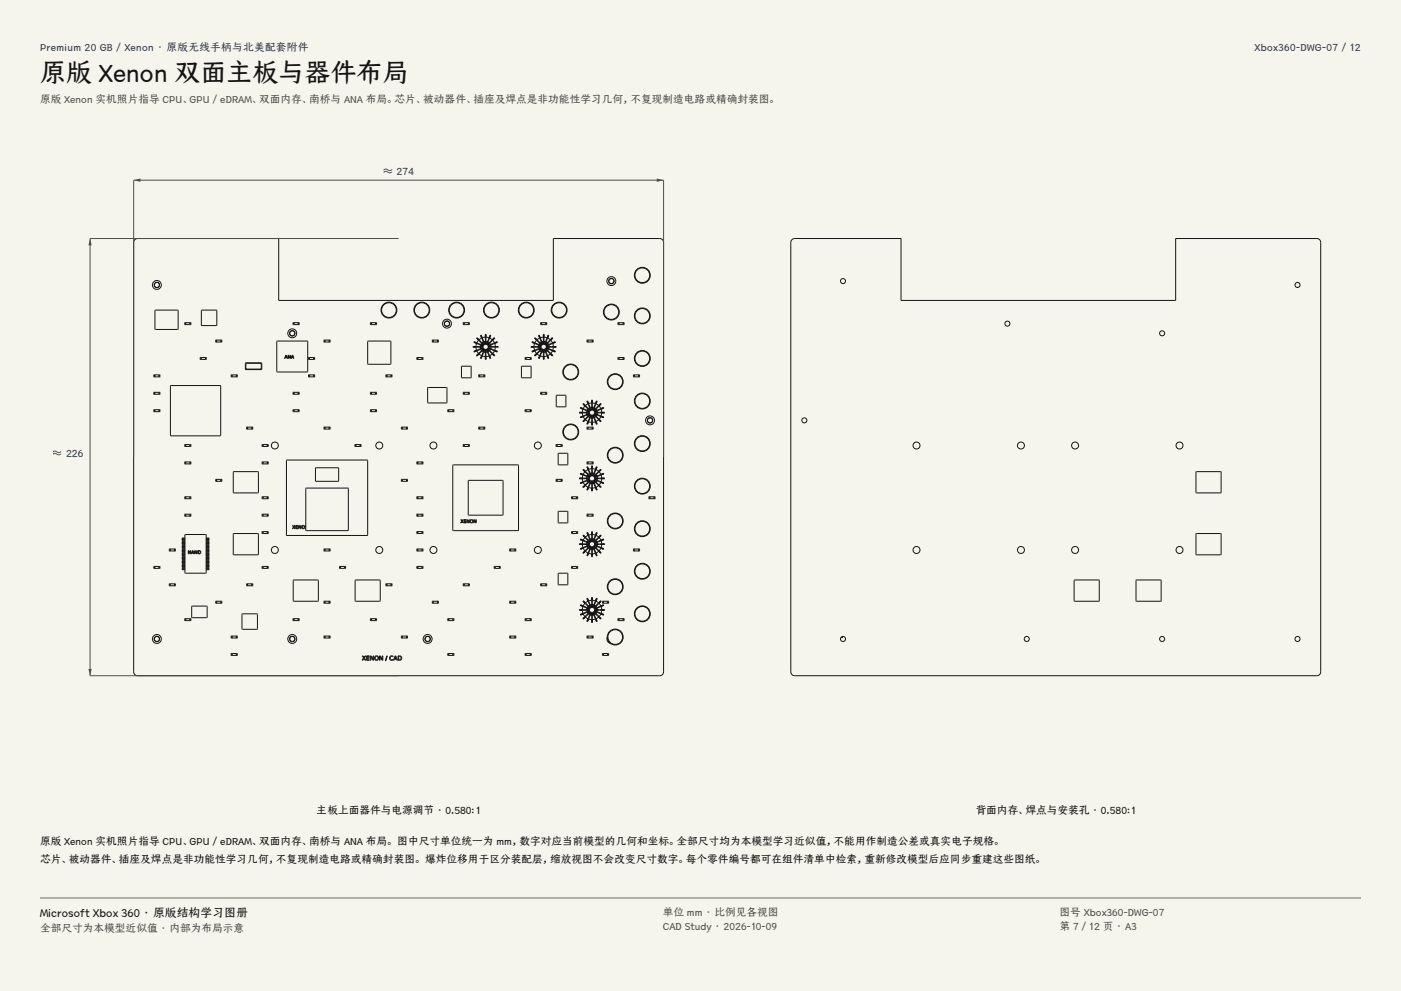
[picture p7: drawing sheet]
<svg xmlns="http://www.w3.org/2000/svg" width="420mm" height="297mm" viewBox="0 0 420 297" stroke-linecap="round" stroke-linejoin="round" font-family="sans-serif">
<g fill="#f5f4ed">
<path d="M0 0h420v297h-420z"/>
<path d="M12 12h396v275h-396z"/>
</g>
<g fill="none" stroke="#141413" stroke-width=".3">
<path d="M40.3 72l.9-.5h42.4v18.5h82.3v-18.5h31.9l.7 .2 .4 .9v128.8l-.2 .6-.9 .5h-156.6l-.7-.2-.4-.9v-128.8zM46.5 93h6.9v5.7h-6.9zM55.4 97.3h.1M55.4 97.3v-.6h.2v.6M55.4 97.3h.2M55.6 97.3h.1M56.9 96.8h-1.2v.5l1.2-.1M57 97.3h.1M57 96.7h.2v.6h-.2M57 96.7v.6M60.4 93h4.5v4.5h-4.5zM87.9 96.7h.2v.6h-.2z"/>
<path d="M88.1 97.2h1.3M88.1 96.8h1.3M89.4 96.7h.3v.6h-.3zM111 97.3h.1M111.1 97.3h.2M111.3 96.7h-.2l-.1 .6M111.3 97.3h.1M111.3 96.7v.6M111.3 96.8h1.3l-.1 .5-1.2-.1M112.6 97.3h.1M112.6 97.3v-.6h.3v.6M112.6 97.3h.3"/>
<path d="M112.9 97.3h.1M138.9 97.3h.1M138.9 97.3v-.6h.2v.6M138.9 97.3h.2M139.1 97.3h.1M140.4 96.8h-1.2v.5l1.2-.1M140.5 97.3h.1M140.5 96.7h.2v.6M140.5 96.7v.6M140.5 97.3h.2M140.7 97.3h.1M162.1 96.7h.2v.6h-.2z"/>
<path d="M162.3 97.2h1.3M162.3 96.8h1.3M163.6 96.7v.6h.3M163.6 96.7h.3v.6M163.9 97.3h.1M185.3 97.3h.1M185.3 97.3v-.6h.2v.6M185.3 97.3h.2M185.5 97.3h.1M186.8 96.8h-1.3l.1 .5 1.2-.1M186.8 97.3h.1M186.8 96.7h.3v.6"/>
<path d="M186.8 96.7v.6M186.9 97.3h.2M187.1 97.3h.1M46.1 117.6h.3l-.1 .6-.2-.1zM46.1 112.4h.3l-.1 .6-.2-.1zM46.4 118.1h1.3M46.4 117.6h1.3M46.4 112.9h1.3M46.4 112.4h1.3M47.7 117.6h.2v.6l-.2-.1zM47.7 112.4h.2v.6l-.2-.1zM51.1 115.6h15v15h-15z"/>
<path d="M60 107.7h.1M60 107.7l.1-.6 .2 .1v.5M60.1 107.7h.2M60.3 107.7h.1M60.3 107.2v.5M60.4 107.1l-.1 .1M60.4 107.1l1.2 .1M61.6 107.7h-1.2M61.6 107.7h.1M61.6 107.2l.3-.1v.6M61.6 107.2v.5M61.6 107.7h.2"/>
<path d="M61.9 107.7h-.1M64.7 101.9v.6h.2v-.6M64.7 101.9h.1M64.7 101.9h.2M64.9 101.9h.1M66.2 102h-1.3l.1 .5 1.2-.1M66.2 101.9v.6M66.3 101.9h-.1M66.3 101.9h.2M66.5 101.9h.1M66.5 101.9v.6h-.3M69.3 112.9v.1"/>
<path d="M69.3 112.4v.5M69.3 112.3v.1M69.3 113h.2M69.3 112.3h.2M69.5 112.3l.1 .1M69.6 112.9l-.1 .1M69.6 112.4v.5M69.6 112.4h1.3l-.1 .5h-1.2M70.9 112.9v.1M70.9 112.4v.5M70.9 112.3v.1M70.9 113h.2"/>
<path d="M70.9 112.3h.2M71.1 112.3v.1M71.1 112.9v.1M71.1 112.4v.5M73.6 108.8l4.7-.1 .2 .2v1.7l-.2 .2h-4.6l-.1-.2zM73.9 108.9h4.2l.2 .4v1.1l-.4 .2h-4l-.2-.4zM83 102.3h9.2v9.1h-9.2zM85.7 106.5l.5 .9-.2-.2h-.5l-.2 .2zM85.8 106.6l.1 .5h-.3zM86.3 106.5l.7 .8 .1-.8v.9l-.6-.8-.2 .8zM87.6 106.5l.5 .9-.2-.2h-.4l-.3 .2zM87.7 106.6l.2 .5h-.4z"/>
<path d="M87.9 117.6h.2v.6l-.2-.1zM88.1 118.1h1.3M88.1 117.6h1.3M89.4 117.6h.3v.6l-.3-.1zM92.5 112.9v.1M92.5 107.7h.1M92.5 112.4v.5M92.5 112.3v.1M92.5 112.3l.3 .1v.5l-.3 .1M92.8 107.2l-.3-.1v.6M92.8 107.7h-.3M92.8 107.2v.5"/>
<path d="M92.8 112.9h1.2M92.8 112.4h1.2M92.8 107.7h1.2M92.8 107.2h1.2M94.1 107.2h.2v.5h-.2M94.1 107.2v.5M94.1 112.4h.2v.6l-.2-.1zM97.1 101.9l.1 .6h.2v-.6M97.2 101.9h-.1M97.2 101.9h.2M97.4 101.9h.1M98.7 102h-1.3l.1 .5 1.2-.1"/>
<path d="M98.7 101.9v.6M98.7 101.9h.3v.6h-.3M98.7 101.9h.1M110.3 102.3h6.8v6.8h-6.8zM111 117.6l.1 .6 .2-.1M111.1 117.6h-.1M111.1 117.6h.2M111.3 117.6h.1M111.3 117.6v.5M111.3 117.6h1.3l-.1 .6-1.2-.1M112.6 117.6v.6l.3-.1v-.5M112.6 117.6h.1"/>
<path d="M112.6 117.6h.3M112.9 117.6h.1M115.7 112.9v.1M115.7 112.4v.5M115.7 112.3v.1M115.7 113h.2M115.7 112.3h.2M115.9 112.3v.1M115.9 112.9v.1M115.9 112.4v.5M116 112.4h1.2v.5h-1.2M117.3 112.9v.1"/>
<path d="M117.3 112.4v.5M117.3 112.3v.1M117.3 113h.2M117.3 112.3h.2M117.5 112.3v.1M117.5 112.9v.1M117.5 112.4v.5M125.2 107.2h-.2v.5h.2M125.2 107.2v.5M125.2 107.7h1.3M125.2 107.2h1.3M126.5 107.2h.3v.5h-.3"/>
<path d="M126.5 107.2v.5M128.2 116.2h5.7v4.5h-5.7zM129.6 101.9h.3l-.1 .6h-.2zM129.9 102.4h1.3M129.9 102h1.3M131.2 101.9h.2v.6h-.2zM138.4 109.8h2.8v3.4h-2.8zM138.9 117.6v.6l.2-.1v-.5M138.9 117.6h.1M138.9 117.6h.2M139.1 117.6h.1M140.4 117.6h-1.2v.6l1.2-.1"/>
<path d="M140.5 117.6v.5M140.5 117.6h.1M140.5 117.6h.2M140.7 117.6h.1M140.7 117.6v.6l-.2-.1M142.9 101.4l2 2-.5-.5-.3 .4 .7 .3M142.9 101.4l.6 .6-.6 .8-.7-.3 2.6 1.1M143 101.3l-.1 .1M143.5 112.9v.1M143.5 112.4v.5M143.5 112.3v.1M143.5 113h.2"/>
<path d="M143.5 112.3h.2M143.7 112.3l.1 .1M143.8 112.9l-.1 .1M143.8 112.4v.5M144.1 100.6l1.1 2.6-.3-.7-.4 .2 .6 .6-2.1-2M144.1 100.6l.3 .7-.8 .5-.6-.5M144.1 107.3l.2 .1M144.3 100.5l-.2 .1M144.3 107.4l1-2.6-.2 .7 .4 .1v-.8v2.8M144.3 107.4l.3-.7 .9 .2v.7M144.7 103.9v.1M144.7 104h-2.8h.8a.73 .73 0 0 1 .1 .8 .73 .73 0 0 1-.6 .5l2.6-1.1"/>
<path d="M144.7 104h-.7l.1 .5 .7-.3M144.8 103.7l-2.6-1.1 .7 .3-.2 1h-.8h2.8M144.8 103.7l-.7-.3-.1 .5h.7M144.8 104.2v.2M144.8 103.6v.1M144.8 104.4l-2.6 1 .7-.3 .6 .8-.6 .6 2-2M144.8 104.4l-.7 .3 .3 .3 .5-.5M144.9 104.5l.2 .1M145.1 104.6l-2.1 2 .6-.5 .8 .5-.3 .7M145.1 104.6l-.6 .6 .4 .2 .3-.7-1.1 2.6M145.1 112.4h-1.3l.1 .5h1.2M145.1 112.9v.1"/>
<path d="M145.1 112.4v.5M145.1 112.3v.1M145.1 113h.2M145.1 112.3h.2M145.3 112.3v.1M145.3 112.9v.1M145.3 112.4v.5M145.5 100.3h.2M145.5 100.3v2.8v-.8l-.4 .1 .2 .7-1-2.6M145.5 100.3v.8a.74 .74 0 0 1-.8 .1 .74 .74 0 0 1-.4-.7M145.5 107.6h.2M145.7 100.3v2.8v-.8l.4 .1-.3 .7 1.1-2.6"/>
<path d="M145.7 100.3v.8l.9 .1 .3-.7M146.1 103.3l.1 .1M146.2 103.4l2.1-2-.6 .6 .5 .8 .8-.3-2.7 1.1M146.2 103.4l.6-.5 .3 .4-.8 .3M146.3 103.6l.1 .1M146.3 104.4l.8 .3-.3 .3-.6-.5 2.1 2M146.3 104.4l2.7 1-.8-.3a.74 .74 0 0 0-.4 .7 .74 .74 0 0 0 .5 .7M146.4 103.7l2.6-1.1-.7 .3 .2 1h.8M146.4 103.7l.7-.3 .1 .5h-.8M146.4 104.2l-.1 .2M146.4 103.9v.1M146.4 103.9h2.9"/>
<path d="M146.4 104h2.9M146.9 100.5l.2 .1M146.9 107.4l-1.1-2.6 .3 .7-.4 .1v-.8v2.8M146.9 107.4a.65 .65 0 0 0-.5-.7 .65 .65 0 0 0-.7 .4v.5M147.1 100.6l-.3 .7 .8 .5 .5-.5-2 2M147.1 100.6l-1.1 2.6 .3-.7 .4 .2-.6 .6M147.1 107.3l-.2 .1M147.2 104l-.1 .5-.7-.3M148.1 106.6l-2-2 .6 .6-.4 .2-.3-.7 1.1 2.6M148.1 106.6l-.5-.5-.8 .5 .3 .7M148.3 106.5l-.2 .1M148.5 104l-.2 1 .7 .3-2.6-1.1"/>
<path d="M149.3 103.9v.1M156.3 109.8h2.9v3.4h-2.9zM157.4 107.7h.1M157.5 107.7h.2M157.7 107.2l-.3-.1v.6M157.7 107.7h.1M157.7 107.2v.5M157.7 107.7h1.2M158.9 107.1l-1.2 .1M158.9 107.1l.1 .1M159 107.7h-.1M159 107.2v.5"/>
<path d="M159 107.7h.1M159 107.7v-.6l.3 .1v.5M159 107.7h.2M159.3 107.7h-.1M160.3 101.4l2 2-.5-.5-.3 .4 .7 .3M160.3 101.4l.6 .6a.74 .74 0 0 1-.5 .6 .74 .74 0 0 1-.8-.1l2.6 1.1M160.4 101.3l-.1 .1M161.5 100.6l1.1 2.6-.3-.7-.4 .2 .6 .6-2.1-2M161.5 100.6l.3 .7-.8 .5-.6-.5M161.5 107.3l.2 .1M161.7 100.5l-.2 .1M161.7 107.4l1-2.6-.3 .7 .5 .1v-.8v2.8"/>
<path d="M161.7 107.4l.3-.7 .9 .2v.7M162.1 117.6h.2v.6l-.2-.1zM162.1 103.9v.1M162.1 104h-2.8h.8a.74 .74 0 0 1 .1 .8 .74 .74 0 0 1-.7 .5l2.7-1.1M162.1 104h-.7l.1 .5 .7-.3M162.2 103.7l-2.7-1.1 .8 .3-.2 1h-.8h2.8M162.2 103.7l-.7-.3-.1 .5h.7M162.2 104.2v.2M162.2 103.6v.1M162.2 104.4l-2.6 1 .7-.3a.75 .75 0 0 1 .5 .7 .75 .75 0 0 1-.5 .7l2-2M162.2 104.4l-.7 .3 .3 .3 .5-.5M162.3 104.5l.2 .1"/>
<path d="M162.3 118.1h1.3M162.3 117.6h1.3M162.5 104.6l-2.1 2 .6-.5 .8 .5-.3 .7M162.5 104.6l-.6 .6 .4 .2 .3-.7-1.1 2.6M162.9 100.3h.2M162.9 100.3v2.8v-.8l-.5 .1 .3 .7-1-2.6M162.9 100.3v.8l-.9 .1-.3-.7M162.9 107.6h.2M163.1 100.3v2.8v-.8l.4 .1-.3 .7 1.1-2.6M163.1 100.3v.8l.9 .1 .3-.7M163.5 103.3l.1 .1M163.6 103.4l2-2-.5 .6 .5 .8 .8-.3-2.7 1.1"/>
<path d="M163.6 103.4l.6-.5 .2 .4-.7 .3M163.7 103.6l.1 .1M163.7 104.4l.7 .3-.2 .3-.6-.5 2 2M163.7 104.4l2.7 1-.8-.3-.5 .8 .5 .6M163.8 103.7l2.6-1.1-.7 .3 .2 1h.8M163.8 103.7l.7-.3 .1 .5h-.8M163.8 104.2l-.1 .2M163.8 103.9v.1M163.8 103.9h2.9M163.8 104h2.9M163.8 104h.8l-.1 .5-.7-.3M163.9 117.6h-.3v.5"/>
<path d="M163.9 117.6h.1M163.9 117.6v.6l-.3-.1M164.3 100.5l.2 .1M164.3 107.4l-1.1-2.6 .3 .7-.4 .1v-.8v2.8M164.3 107.4l-.3-.7-.9 .2v.7M164.5 100.6l-.3 .7 .8 .5 .5-.5-2 2M164.5 100.6l-1.1 2.6 .3-.7 .4 .2-.6 .6M164.5 107.3l-.2 .1M165.5 106.6l-2-2 .6 .6-.4 .2-.3-.7 1.1 2.6M165.5 106.6a.66 .66 0 0 0-.7-.4 .66 .66 0 0 0-.6 .6l.3 .5M165.6 106.5l-.1 .1M166.7 103.9v.1"/>
<path d="M166.7 104h-.8l-.2 1 .7 .3-2.6-1.1M166.8 118.5h2.8v3.4h-2.8zM176 101.9v.6h.2M176 101.9h.1M176 101.9h.2v.6M176.3 102.4h1.2M176.3 102h1.2M177.4 120h.2M177.4 120v2.8v-.8l-.5 .1 .3 .8-1.1-2.7M177.4 120v.8l-1 .2-.3-.8M177.6 101.9v.6M177.6 120v2.8v-.8l.4 .1-.3 .8 1.1-2.7"/>
<path d="M177.6 120v.8l.9 .2 .3-.8M177.6 101.9h.2v.6h-.2M177.6 101.9h.1M185.3 107.7h.1M185.3 107.7v-.6l.2 .1v.5M185.3 107.7h.2M185.5 107.7h.1M185.5 107.2v.5M185.6 107.1l-.1 .1M185.6 107.1l1.2 .1M186.8 107.7h-1.2M186.8 107.7h.1"/>
<path d="M186.8 107.2l.3-.1v.6M186.8 107.2v.5M186.9 107.7h.2M187.1 107.7h.1M189.9 112.9v.1M189.9 112.4v.5M189.9 112.3v.1M189.9 113h.2M189.9 112.3h.2M190.1 112.3l.1 .1M190.2 112.9l-.1 .1M190.2 112.4v.5"/>
<path d="M190.2 112.9h1.3M190.2 112.4h1.3M191.5 112.9v.1M191.5 112.4v.5M191.5 112.3v.1M191.5 113h.2M191.5 112.3h.2M191.7 112.3v.1M191.7 112.9v.1M191.7 112.4v.5M46.1 122.8h.3l-.1 .6h-.2zM46.4 123.3h1.3"/>
<path d="M46.4 122.9h1.3M47.7 122.8h.2v.6h-.2zM55.4 139h.1M55.4 139v-.6l.2 .1v.5M55.4 133.2v.6h.2v-.6M55.4 133.2h.1M55.4 139h.2M55.4 133.2h.2M55.6 133.2h.1M55.6 139h.1M56.9 138.5h-1.2v.5h1.2M56.9 133.3h-1.2v.5h1.2"/>
<path d="M57 139h.1M57 138.5h.2v.5h-.2M57 133.2v.6M57 138.5v.5M57 133.2h.2v.6h-.2M57 133.2h.1M73.9 128.6h.1M73.9 128v.6M74 128h-.1M74 128.6h.2M74 128h.2M74.2 128h.1"/>
<path d="M74.2 128.6h.1M74.2 128v.6M74.2 128.1h1.3l-.1 .5-1.2-.1M75.5 128.6h.1M75.5 128v.6M75.5 128h.1M75.5 128.6h.2M75.5 128h.2M75.7 128h.1M75.8 128.6h-.1M75.8 128v.6M78.8 133.2h-.2v.6h.2"/>
<path d="M78.8 133.2h.1M78.8 138.5h-.2v.5h.2M78.8 139h.1M78.8 133.2v.6M78.8 138.5v.5M78.9 139h1.2M78.9 138.5h1.2M78.9 133.8h1.2M78.9 133.3h1.2M80.2 138.5v.5h.2M80.2 138.5l.2-.1v.6M80.2 133.2v.6"/>
<path d="M80.4 133.2h-.2M80.4 133.2h.1M80.4 139h.1M80.4 133.2v.6h-.2M85.9 137.9h24.3v22.5h-24.3zM87.9 122.8h.2v.6h-.2zM88.1 123.3h1.3M88.1 122.9h1.3M89.4 122.8h.3v.6h-.3zM97.1 128.6h.1M97.1 128v.6M97.2 128h-.1"/>
<path d="M97.2 128.6h.2M97.2 128h.2M97.4 128h.1M97.4 128.6h.1M97.4 128v.6M98.7 128.1h-1.3l.1 .5 1.2-.1M98.7 128.6h.1M98.7 128v.6M98.7 128h.1M98.7 128h.3v.6h-.3M106.4 133.2v.6h.3v-.6M106.4 133.2h.1"/>
<path d="M106.4 133.2h.2M106.6 133.2h.1M106.7 133.8h.1M106.7 133.3v.5M106.7 133.2v.1M106.7 133.2l1.3 .1M108 133.8h-1.3M108 133.2v.6M108 133.2h.1M108 133.2h.2M108.2 133.2h.1M108.2 133.2v.6h-.2"/>
<path d="M111 123.4h.1M111.1 123.4h.2M111.3 122.8h-.2l-.1 .6M111.3 123.4h.1M111.3 122.8v.6M111.3 122.9h1.3l-.1 .5-1.2-.1M112.6 123.4h.1M112.6 123.4v-.6h.3v.6M112.6 123.4h.3M112.9 123.4h.1M120.6 128h-.3v.6h.3M120.6 128h.1"/>
<path d="M120.6 128.6h.1M120.6 128v.6M120.6 128.5h1.3M120.6 128.1h1.3M122.1 128h-.2v.6h.2M122.1 128h.1M122.2 128.6h-.1M122.2 128v.6M125 138.4l.2 .1v.5h-.2zM125.2 139h1.3M125.2 138.5h1.3M126.5 138.4l.3 .1v.5h-.3z"/>
<path d="M134.2 123.4h.1M134.5 122.8h-.3v.6M134.5 122.8v.6h-.2M134.5 123.3h1.3M134.5 122.9h1.3M135.8 139.4h19.6v19.6h-19.6zM135.8 122.8h.3l-.1 .6h-.2zM138.9 133.2v.6h.2v-.6M138.9 133.2h.1M138.9 133.2h.2M139.1 133.2h.1M139.2 133.8h.1"/>
<path d="M139.2 133.3v.5M139.2 133.2v.1M139.2 133.2l1.2 .1M140.4 133.8h-1.2M140.5 133.2v.6M140.5 133.2h.1M140.5 133.2h.2M140.7 133.2h.1M140.7 133.2v.6h-.2M143.5 128.6h.1M143.5 128v.6M143.5 128h.1"/>
<path d="M143.5 128.6h.2M143.5 128h.2M143.7 128h.1M143.8 128.6h-.1M143.8 128v.6M145.1 128.1h-1.3l.1 .5 1.2-.1M145.1 128.6h.1M145.1 128v.6M145.1 128h.1M145.1 128.6h.2M145.1 128h.2M145.3 128h.1"/>
<path d="M145.3 128.6h.1M145.3 128v.6M157.4 123.4h.1M157.5 123.4h.2M157.7 122.8h-.3v.6M157.7 123.4h.1M157.7 122.8v.6M157.7 122.9h1.3l-.1 .5-1.2-.1M159 123.4h.1M159 123.4v-.6h.3v.6M159 123.4h.2M159.3 123.4h-.1"/>
<path d="M167 133.2h-.3v.6h.3M167 133.2v.6M167 133.8h1.3M167 133.3h1.3M167.4 135.9h2.8v3.4h-2.8zM168.3 133.2h.2v.6h-.2M168.3 133.2v.6M174.8 121.1l2 2-.5-.5-.3 .4 .7 .3M174.8 121.1l.6 .6-.6 .8-.7-.3 2.6 1.1M174.9 121l-.1 .1M176 139h.1M176 128.6h.1"/>
<path d="M176 128v.6M176 120.3l1.1 2.6-.3-.7-.4 .3 .5 .5-2-2M176 120.3l.3 .7-.8 .6-.6-.6M176 127l.1 .1M176 128h.1M176 128h.2v.6h-.2M176.1 139.9l-.1 .1M176.1 120.2l-.1 .1M176.1 127.1l1.1-2.6-.3 .7 .5 .1v-.8v2.8M176.1 127.1a.65 .65 0 0 1 .5-.7 .65 .65 0 0 1 .8 .4v.5M176.2 138.5l-.2-.1v.6M176.2 138.5v.5h-.2"/>
<path d="M176.3 139h1.2M176.3 138.5h1.2M176.3 128.5h1.2M176.3 128.1h1.2M176.6 123.6v.2M176.6 123.8h-2.8h.8l.2 .9-.8 .3 2.7-1.1M176.6 123.8h-.7v.4l.8-.3M176.7 123.4l-2.7-1.1 .8 .3-.2 1h-.8h2.8M176.7 123.4l-.8-.3v.5h.7M176.7 123.9v.2M176.7 123.3v.1M176.7 124.1l-2.6 1.1 .7-.3 .6 .8-.6 .5 2-2"/>
<path d="M176.7 124.1l-.7 .3 .3 .3 .5-.5M176.8 124.2l.1 .1M176.9 124.3l-2 2 .6-.5 .8 .5-.3 .7M176.9 124.3l-.5 .6 .4 .2 .3-.7-1.1 2.6M177.4 139.7h.2M177.4 139.7v2.8v-.7h-.5l.3 .8-1.1-2.7M177.4 139.7a.65 .65 0 0 1-.2 .8 .65 .65 0 0 1-.8 0l-.3-.6M177.4 127.3h.2M177.6 139h.1M177.6 138.5h.2v.5h-.2M177.6 128.6h.1M177.6 128v.6"/>
<path d="M177.6 138.5v.5M177.6 139.7v2.8v-.7a.42 .42 0 0 1 .4 .3 .42 .42 0 0 1-.3 .5l1.1-2.7M177.6 139.7a.68 .68 0 0 0 .1 .8 .68 .68 0 0 0 .9 .1l.2-.7M177.6 128h.1M177.6 128h.2v.6h-.2M178 123l.1 .1M178.1 123.1l2-2-.5 .6 .5 .8 .7-.3-2.6 1.1M178.1 123.1l.6-.5 .2 .4-.7 .3M178.2 123.3l.1 .1M178.2 124.1l.7 .3-.2 .3-.6-.5 2 2M178.2 124.1l2.6 1.1-.7-.3-.5 .8 .5 .5M178.3 123.4l2.6-1.1-.7 .3 .2 1h.8"/>
<path d="M178.3 123.4l.7-.3 .1 .5h-.8M178.3 123.9l-.1 .2M178.3 123.6v.2M178.3 123.6h2.9M178.3 123.8h2.9M178.3 123.8h.8l-.1 .4-.7-.3M178.8 139.9l.2 .1M178.8 120.2l.2 .1M178.8 127.1l-1.1-2.6 .3 .7-.4 .1v-.8v2.8M178.8 127.1l-.3-.7-.9 .2v.7M179 120.3l-.3 .7 .8 .6 .5-.6-2 2M179 120.3l-1.1 2.6 .3-.7 .4 .3-.6 .5"/>
<path d="M179 127l-.2 .1M180 126.3l-2-2 .6 .6-.4 .2-.3-.7 1.1 2.6M180 126.3l-.5-.5-.8 .5 .3 .7M180.1 126.2l-.1 .1M181.2 123.6v.2M181.2 123.8h-.8l-.2 .9 .7 .3-2.6-1.1M55.4 154.7h.1M55.4 149.4v.1M55.4 149.4v-.5h.2v.5M55.4 154.1v.6M55.4 154.1h.1M55.4 154.7h.2"/>
<path d="M55.4 154.1h.2M55.4 149.5h.2M55.6 154.1h.1M55.6 154.7h.1M55.6 149.4v.1M55.6 154.1v.6M56.9 154.2h-1.2v.5l1.2-.1M56.9 148.9h-1.2v.6l1.2-.1M57 154.7h.1M57 149.4v.1M57 148.9h.2v.5l-.2 .1M57 148.9v.5"/>
<path d="M57 154.1v.6M57 154.1h.1M57 154.1h.2v.6h-.2M64.7 143.7v.6l.2-.1v-.5M64.7 143.7h.1M64.7 143.7h.2M64.9 143.7h.1M66.2 143.7h-1.3l.1 .5h1.2M66.2 143.7v.5M66.3 143.7h-.1M66.3 143.7h.2M66.5 143.7h.1"/>
<path d="M66.5 143.7v.6l-.3-.1M70 141.4h7.4v6.3h-7.4zM70 160h7.4v6.2h-7.4zM78.8 159.3h-.2v.6h.2M78.8 159.3h.1M78.8 154.1h-.2v.6h.2M78.8 154.1h.1M78.8 154.7h.1M78.8 148.9h-.2v.5l.2 .1M78.8 149.4v.1M78.8 148.9v.5M78.8 154.1v.6"/>
<path d="M78.8 159.3v.6M78.9 159.8h1.2M78.9 159.4h1.2M78.9 154.6h1.2M78.9 154.2h1.2M78.9 149.4h1.2M78.9 148.9h1.2M80.2 149.4l.2 .1M80.2 148.9h.2v.5M80.2 148.9v.5M80.4 159.3h-.2v.6M80.4 159.3h.1"/>
<path d="M80.4 154.1h-.2v.6h.2M80.4 154.1h.1M80.4 159.3v.6h-.2M80.4 154.7h.1M80.4 149.4v.1M80.4 154.1v.6M87.7 157.5l.4 .3 .4-.3-.3 .4 .3 .6-.4-.5-.4 .5 .3-.6zM88.7 157.5h.6l-.5 .1v.3h.5l-.5 .1v.3l.5 .2h-.6zM89.5 157.5l.6 .8 .2-.8v1l-.7-.9-.1 .9zM91.6 157.5l.1 .5M91.7 157.7h.1M91.7 158.3v.1"/>
<path d="M91.7 157.5h-.1M91.7 146.3h12.7v12.7h-12.7zM94.6 140.2h6.9v4h-6.9zM120.6 143.7h-.3v.5h.3M120.6 143.7h.1M120.6 143.7v.5M120.6 144.2h1.3M120.6 143.7h1.3M122.1 143.7h-.2v.5M122.1 143.7h.1M122.2 143.7l-.1 .6-.2-.1M125 159.3h.2v.6h-.2z"/>
<path d="M125 154.1h.2v.6h-.2zM125.2 148.9h-.2v.6l.2-.1M125.2 148.9v.5M125.2 159.8h1.3M125.2 159.4h1.3M125.2 154.6h1.3M125.2 154.2h1.3M125.2 149.4h1.3M125.2 148.9h1.3M126.5 148.9h.3v.6l-.3-.1M126.5 148.9v.5M126.5 159.3h.3v.6h-.3z"/>
<path d="M126.5 154.1h.3v.6h-.3zM138.1 155.7l.4 .4 .4-.4-.3 .5 .3 .5-.4-.4-.4 .4 .3-.5zM139.1 155.7h.6l-.5 .1v.3h.5l-.5 .1v.4l.5 .1h-.6zM140 155.7l.6 .9 .1-.9v1l-.6-.8-.1 .8zM140.4 144h10.4v10.4h-10.4zM142 155.7l.6 .9 .2-.9v1l-.7-.8-.1 .8zM166.7 143.7h.3l-.1 .6-.2-.1zM167 144.2h1.3M167 143.7h1.3M167.4 153.3h2.8v3.4h-2.8zM168.3 143.7h.2v.6l-.2-.1zM171.3 159.3h.3v.6h-.3z"/>
<path d="M171.6 148.9h-.3v.6l.3-.1M171.6 148.9v.5M171.6 159.8h1.3M171.6 159.4h1.3M171.6 149.4h1.3M171.6 148.9h1.3M172.9 148.9h.3v.6l-.3-.1M172.9 148.9v.5M172.9 159.3h.3v.6h-.3zM174.8 140.8l2 2-.5-.5-.3 .4 .7 .3M174.8 140.8a.68 .68 0 0 1 .5 .7 .68 .68 0 0 1-.6 .6l-.6-.2 2.6 1.1M174.9 140.7l-.1 .1"/>
<path d="M176 154.7h.1M176 154.1v.6M176 159.7l1.1 2.6-.3-.7-.4 .3 .5 .5-2-2M176 159.7l.3 .7-.8 .6-.6-.6M176 140l1.1 2.6-.3-.7-.4 .3 .5 .5-2-2M176 140l.3 .7-.8 .6-.6-.6M176 146.7l.1 .1M176 154.1h.1M176 154.1h.2v.6h-.2M176.1 159.7h-.1M176.1 146.8l1.1-2.6-.3 .7 .5 .1v-.8v2.9M176.1 146.8l.3-.7 1 .2v.8"/>
<path d="M176.3 154.6h1.2M176.3 154.2h1.2M176.6 143.3v.2M176.6 143.5h-2.8h.8l.2 .9-.8 .3 2.7-1.1M176.6 143.5h-.7v.4l.8-.3M176.7 143.1l-2.7-1.1 .8 .3-.2 1h-.8h2.8M176.7 143.1l-.8-.3v.5h.7M176.7 143.6v.2M176.7 143v.1M176.7 143.8l-2.6 1.1 .7-.3 .6 .8-.6 .5 2-2M176.7 143.8l-.7 .3 .3 .4 .5-.6M176.8 143.9l.1 .1"/>
<path d="M176.9 144l-2 2 .6-.5 .8 .5-.3 .7M176.9 144l-.5 .6 .4 .2 .3-.7-1.1 2.6M177.4 159.4h.2M177.4 159.4v2.8v-.7l-.5 .1 .3 .7-1.1-2.6M177.4 159.4v.8l-1 .2-.3-.7M177.4 147.1h.2M177.6 154.7h.1M177.6 154.1v.6M177.6 159.4v2.8v-.7l.4 .1-.3 .7 1.1-2.6M177.6 159.4v.8l.9 .2 .3-.7M177.6 154.1h.1M177.6 154.1h.2v.6h-.2"/>
<path d="M178 142.7l.1 .1M178.1 142.8l2-2-.5 .6 .5 .8 .7-.3-2.6 1.1M178.1 142.8l.6-.5 .2 .4-.7 .3M178.2 143l.1 .1M178.2 143.8l.7 .3-.2 .4-.6-.6 2 2M178.2 143.8l2.6 1.1-.7-.3-.5 .8 .5 .5M178.3 143.1l2.6-1.1-.7 .3 .2 1h.8M178.3 143.1l.7-.3 .1 .5h-.8M178.3 143.6l-.1 .2M178.3 143.3v.2M178.3 143.3h2.9M178.3 143.5h2.9"/>
<path d="M178.3 143.5h.8l-.1 .4-.7-.3M178.8 159.7h.2M178.8 146.8l-1.1-2.6 .3 .7-.4 .1v-.8v2.9M178.8 146.8l-.3-.7-.9 .2v.8M179 159.7l-.3 .7 .8 .6 .5-.6-2 2M179 159.7l-1.1 2.6 .3-.7 .4 .3-.6 .5M179 140a.68 .68 0 0 0-.2 .8 .68 .68 0 0 0 .8 .4l.4-.5-2 2M179 140l-1.1 2.6 .3-.7 .4 .3-.6 .5M179 146.7l-.2 .1M180 146l-2-2 .6 .6-.4 .2-.3-.7 1.1 2.6M180 146l-.5-.5-.8 .5 .3 .7M180.1 145.9l-.1 .1"/>
<path d="M181.2 143.3v.2M181.2 143.5h-.8l-.2 .9 .7 .3-2.6-1.1M194.5 149.4l.1 .1M194.6 149.5h.2M194.8 148.9h-.3v.5M194.8 149.4v.1M194.8 148.9v.5M194.8 149.4l1.2 .1M196 148.9h-1.2M196 148.9h.1M196.1 149.4l-.1 .1M196.1 148.9v.5"/>
<path d="M196.1 149.4v.1M196.1 149.4v-.5h.3v.5M196.1 149.5h.2M196.4 149.4l-.1 .1M46.1 169.8h.3l-.1 .5h-.2zM46.4 170.3h1.3M46.4 169.8h1.3M47.7 169.8h.2v.5h-.2zM50.7 175l.1 .6 .2-.1M50.7 165.1h.1M50.8 175h-.1M50.8 175h.2"/>
<path d="M51 164.6l-.2-.1-.1 .6M51 164.6v.5h-.2M51 175v.5M51 175.5h1.3M51 175h1.3M51 165.1h1.3M51 164.6h1.3M52.3 175h.3v.6l-.3-.1M52.3 175v.5M52.3 164.5l.3 .1v.5h-.3zM54.6 166.1h.8v.2h-.8zM54.6 161.2h.8v.2h-.8z"/>
<path d="M54.6 161.6h.8v.2h-.8zM54.6 162.1h.8v.1h-.8zM54.6 162.5h.8v.1h-.8zM54.6 162.9h.8v.1h-.8zM54.6 163.3h.8v.1h-.8zM54.6 163.7h.8v.1h-.8zM54.6 164.1h.8v.1h-.8zM54.6 164.5h.8v.1h-.8zM54.6 164.9h.8v.2h-.8zM54.6 165.3h.8v.2h-.8zM54.6 165.7h.8v.2h-.8zM54.6 166.5h.8v.2h-.8z"/>
<path d="M54.6 166.9h.8v.2h-.8zM54.6 167.3h.8v.2h-.8zM54.6 167.7h.8v.2h-.8zM54.6 168.1h.8v.2h-.8zM54.6 168.5h.8v.2h-.8zM54.6 169h.8v.1h-.8zM54.6 169.4h.8v.1h-.8zM54.6 169.8h.8v.1h-.8zM54.6 170.2h.8v.1h-.8zM54.6 170.6h.8v.1h-.8zM54.9 161.2v.2M54.9 161.6v.2"/>
<path d="M54.9 162.1v.1M54.9 162.5v.1M54.9 162.9v.1M54.9 163.3v.1M54.9 163.7v.1M54.9 164.1v.1M54.9 164.5v.1M54.9 164.9v.2M54.9 165.3v.2M54.9 165.7v.2M54.9 166.1v.2M54.9 166.5v.2"/>
<path d="M54.9 166.9v.2M54.9 167.3v.2M54.9 167.7v.2M54.9 168.1v.2M54.9 168.5v.2M54.9 169v.1M54.9 169.4v.1M54.9 169.8v.1M54.9 170.2v.1M54.9 170.6v.1M55.5 160.2h6.3v11.5h-6.3zM56.4 165l.6 .8 .2-.8v1l-.6-.8-.2 .8z"/>
<path d="M57.7 165l.5 1-.2-.3h-.5l-.2 .3zM57.8 165.1l.1 .5h-.3zM58.4 165l.6 .8 .1-.8v1l-.6-.8-.1 .8zM59.4 165a.56 .56 0 0 1 .8 .5 .56 .56 0 0 1-.8 .5zM59.5 165.1a.41 .41 0 0 1 .6 .4 .41 .41 0 0 1-.6 .4zM61.8 166.1h.9v.2h-.9M61.8 170.6h.9v.1h-.9M61.8 170.2h.9v.1h-.9M61.8 169.8h.9v.1h-.9M61.8 169.4h.9v.1h-.9M61.8 169h.9v.1h-.9M61.8 168.5h.9v.2h-.9"/>
<path d="M61.8 168.1h.9v.2h-.9M61.8 167.7h.9v.2h-.9M61.8 167.3h.9v.2h-.9M61.8 166.9h.9v.2h-.9M61.8 166.5h.9v.2h-.9M61.8 165.7h.9v.2h-.9M61.8 165.3h.9v.2h-.9M61.8 164.9h.9v.2h-.9M61.8 164.5h.9v.1h-.9M61.8 164.1h.9v.1h-.9M61.8 163.7h.9v.1h-.9M61.8 163.3h.9v.1h-.9"/>
<path d="M61.8 162.9h.9v.1h-.9M61.8 162.5h.9v.1h-.9M61.8 162.1h.9v.1h-.9M61.8 161.6h.9v.2h-.9M61.8 161.2h.9v.2h-.9M62.3 161.2v.2M62.3 161.6v.2M62.3 162.1v.1M62.3 162.5v.1M62.3 162.9v.1M62.3 163.3v.1M62.3 163.7v.1"/>
<path d="M62.3 164.1v.1M62.3 164.5v.1M62.3 164.9v.2M62.3 165.3v.2M62.3 165.7v.2M62.3 166.1v.2M62.3 166.5v.2M62.3 166.9v.2M62.3 167.3v.2M62.3 167.7v.2M62.3 168.1v.2M62.3 168.5v.2"/>
<path d="M62.3 169v.1M62.3 169.4v.1M62.3 169.8v.1M62.3 170.2v.1M62.3 170.6v.1M73.9 175v.6l.3-.1M74 175h-.1M74 175h.2M74.2 175h.1M74.2 175v.5M74.2 175.5l1.2 .1M75.4 175h-1.2"/>
<path d="M75.4 175h.1M75.5 175.5l-.1 .1M75.5 175v.5M75.5 175v.6l.3-.1v-.5M75.5 175h.1M75.5 175h.2M75.7 175h.1M78.8 169.7l-.2 .1v.5h.2M78.8 169.7v.1M78.8 170.3h.1M78.8 169.8v.5M78.9 170.3h1.2"/>
<path d="M78.9 169.8h1.2M80.4 169.7l-.2 .1v.5h.2M80.4 169.7v.1M80.4 170.3h.1M80.4 169.8v.5M88 173.9h7.4v6.2h-7.4zM97.1 165.1h.1M97.1 165.1l.1-.6 .2 .1v.5M97.2 165.1h.2M97.4 165.1h.1M98.7 164.6h-1.3l.1 .5h1.2M98.7 165.1h.1"/>
<path d="M98.7 164.6h.3v.5h-.3M98.7 164.6v.5M101.8 170.3h.1M101.8 169.8v.5M101.8 169.7v.1M101.8 170.3h.2M101.8 169.7h.2M102 169.7v.1M102 170.3h.1M102 169.8v.5M103.3 169.8h-1.3l.1 .5h1.2M103.3 170.3h.1"/>
<path d="M103.3 169.8v.5M103.4 169.7l-.1 .1M103.4 170.3h.2M103.4 169.7h.2M103.6 169.7v.1M103.6 170.3h.1M103.6 169.8v.5M106.5 173.9h7.4v6.2h-7.4zM115.7 175v.6l.2-.1M115.7 175h.1M115.7 175h.2M115.9 175h.1"/>
<path d="M115.9 175v.5M116 175.5l1.2 .1M117.2 175h-1.2M117.2 175h.1M117.2 175.5v.1M117.2 175v.5M117.3 175v.6l.2-.1v-.5M117.3 175h.1M117.3 175h.2M117.5 175h.1M125 169.8h.2v.5h-.2zM125 164.5l.2 .1v.5h-.2z"/>
<path d="M125.2 170.3h1.3M125.2 169.8h1.3M125.2 165.1h1.3M125.2 164.6h1.3M126.5 169.8h.3v.5h-.3zM126.5 164.5l.3 .1v.5h-.3zM138.9 175v.6l.2-.1v-.5M138.9 175h.1M138.9 175h.2M139.1 175h.1M139.2 175.5v.1M139.2 175v.5"/>
<path d="M139.2 175h.1M139.2 175h1.2M140.4 175.5l-1.2 .1M140.5 175v.5M140.5 175h.1M140.5 175h.2M140.7 175h.1M140.7 175v.6l-.2-.1M148.1 170.3h.1M148.1 169.8v.5M148.2 169.7l-.1 .1M148.2 170.3h.2"/>
<path d="M148.2 169.7h.2M148.4 169.7v.1M148.4 170.3h.1M148.4 169.8v.5M148.4 170.3h1.3M148.4 169.8h1.3M149.7 170.3h.1M149.7 169.8v.5M149.8 169.7l-.1 .1M149.8 170.3h.2M149.8 169.7h.2M150 169.7v.1"/>
<path d="M150 170.3h.1M150 169.8v.5M152.8 165.1h.1M152.8 165.1h.2M153 164.6l-.2-.1v.6M153 165.1h.1M153 164.6v.5M153.1 164.6h1.2v.5h-1.2M154.4 165.1h.1M154.4 165.1v-.6l.2 .1v.5M154.4 165.1h.2M154.6 165.1h.1"/>
<path d="M162.3 175h-.2v.6l.2-.1M162.3 175v.5M162.3 175.5h1.3M162.3 175h1.3M163.6 175v.5M163.9 175h-.3M163.9 175h.1M163.9 175v.6l-.3-.1M167.4 171.8h2.8v3.4h-2.8zM171.3 169.8h.3v.5h-.3zM171.6 170.3h1.3M171.6 169.8h1.3"/>
<path d="M172.9 169.8h.3v.5h-.3zM174.8 160.5l2 2.1-.5-.6-.3 .4 .7 .3M174.8 160.5l.6 .6a.74 .74 0 0 1-.5 .7 .74 .74 0 0 1-.8-.2l2.6 1.1M174.9 160.4l-.1 .1M176 179.4l1.1 2.7a.42 .42 0 0 0-.2-.5 .42 .42 0 0 0-.5 0l.5 .5-2-2M176 179.4l.3 .8a.74 .74 0 0 1-.7 .4 .74 .74 0 0 1-.7-.5M176 166.5h.1M176.1 179.4h-.1M176.1 166.5l1.1-2.6-.3 .7 .5 .1v-.8v2.9M176.1 166.5l.3-.7 1 .2v.8M176.6 163v.2M176.6 163.2h-2.8h.8a.74 .74 0 0 1 .1 .8 .74 .74 0 0 1-.7 .4l2.7-1.1"/>
<path d="M176.6 163.2h-.7v.4l.8-.3M176.7 162.8l-2.7-1 .8 .3-.2 .9h-.8h2.8M176.7 162.8l-.8-.2v.4h.7M176.7 163.3v.2M176.7 162.7v.1M176.7 163.5l-2.6 1.1 .7-.3a.75 .75 0 0 1 .5 .7 .75 .75 0 0 1-.5 .6l2-2M176.7 163.5l-.7 .3 .3 .4 .5-.6M176.8 163.6l.1 .1M176.9 163.7l-2 2.1 .6-.6 .8 .5-.3 .8M176.9 163.7l-.5 .6 .4 .3 .3-.8-1.1 2.7M177.4 179.1h.2M177.4 179.1v2.9v-.8l-.5 .1 .3 .7-1.1-2.6"/>
<path d="M177.4 179.1v.8l-1 .2-.3-.7M177.4 166.8h.2M177.6 179.1v2.9v-.8l.4 .1-.3 .7 1.1-2.6M177.6 179.1v.8l.9 .2 .3-.7M178 162.4l.1 .2M178.1 162.6l2-2.1-.5 .6 .5 .8 .7-.3-2.6 1.1M178.1 162.6l.6-.6 .2 .4-.7 .3M178.2 162.7l.1 .1M178.2 163.5l.7 .3-.2 .4-.6-.6 2 2M178.2 163.5l2.6 1.1-.7-.3-.5 .8 .5 .5M178.3 162.8l2.6-1-.7 .3 .2 .9h.8M178.3 162.8l.7-.2 .1 .4h-.8"/>
<path d="M178.3 163.3l-.1 .2M178.3 163v.2M178.3 163h2.9M178.3 163.2h2.9M178.3 163.2h.8l-.1 .4-.7-.3M178.8 179.4h.2M178.8 166.5l-1.1-2.6 .3 .7-.4 .1v-.8v2.9M178.8 166.5l-.3-.7-.9 .2v.8M179 179.4l-.3 .8 .8 .5 .5-.6-2 2M179 179.4l-1.1 2.7 .3-.8 .4 .3-.6 .5M179 166.5h-.2M180 165.8l-2-2.1 .6 .6-.4 .3-.3-.8 1.1 2.7"/>
<path d="M180 165.8a.66 .66 0 0 0-.7-.5 .66 .66 0 0 0-.6 .6l.3 .6M180.1 165.6l-.1 .2M181.2 163v.2M181.2 163.2h-.8l-.2 .9 .7 .3-2.6-1.1M189.9 165.1h.1M189.9 165.1h.2M190.2 164.6l-.3-.1v.6M190.2 165.1h-.1M190.2 164.6v.5M190.2 165.1h1.3M190.2 164.6h1.3M191.5 165.1h.1"/>
<path d="M191.5 164.6l.2-.1v.6M191.5 164.6v.5M191.5 165.1h.2M191.7 165.1h.1M55.4 185.4v.6h.2v-.6M55.4 185.4h.1M55.4 185.4h.2M55.6 185.4h.1M56.9 185.5h-1.2v.5l1.2-.1M57 185.4v.6M57 185.4h.2v.6h-.2M57 185.4h.1"/>
<path d="M57.5 181.7h4.6v3.4h-4.6zM64.7 180.8h.1M64.7 180.8v-.6h.2v.6M64.7 180.8h.2M64.9 180.8h.1M66.2 180.3h-1.3l.1 .5 1.2-.1M66.2 180.8h.1M66.2 180.2h.3v.6M66.2 180.2v.6M66.3 180.8h.2M66.5 180.8h.1M69.3 196.4h.1"/>
<path d="M69.3 191.2h.1M69.3 195.9v.5M69.3 195.8v.1M69.3 196.4h.2M69.3 195.8h.2M69.3 191.2h.2M69.5 195.8l.1 .1M69.6 196.4h-.1M69.6 190.6h-.3v.6M69.6 191.2h-.1M69.6 190.6v.6M69.6 195.9v.5"/>
<path d="M69.6 195.9h1.3l-.1 .5h-1.2M69.6 191.2h1.2M70.8 190.6l-1.2 .1M70.8 190.6l.1 .1M70.9 191.2h-.1M70.9 190.7v.5M70.9 196.4h.1M70.9 191.2h.1M70.9 191.2v-.6h.2v.6M70.9 195.9v.5M70.9 195.8v.1M70.9 196.4h.2"/>
<path d="M70.9 195.8h.2M70.9 191.2h.2M71.1 195.8v.1M71.1 196.4h.1M71.1 191.2h.1M71.1 195.9v.5M72.6 184h4.5v4.5h-4.5zM87.9 185.4h.2v.6h-.2zM88.1 185.9h1.3M88.1 185.5h1.3M89.4 185.4h.3v.6h-.3zM97.1 191.2h.1"/>
<path d="M97.1 191.2l.1-.6h.2v.6M97.1 180.8h.1M97.1 180.8l.1-.6h.2v.6M97.2 191.2h.2M97.2 180.8h.2M97.4 191.2h.1M97.4 180.8h.1M98.7 190.7h-1.3l.1 .5h1.2M98.7 180.3h-1.3l.1 .5 1.2-.1M98.7 191.2h.1M98.7 190.6h.3v.6h-.3M98.7 180.8h.1"/>
<path d="M98.7 180.2h.3v.6h-.3M98.7 180.2v.6M98.7 190.6v.6M108.6 196.6l.5 .5 .5-.5-.4 .6 .5 .7-.6-.6-.6 .6 .5-.7zM109.9 196.6h.8l-.6 .1v.4h.6l-.6 .2v.4l.6 .2h-.8zM111 196.6h.3l.5 1.1v-1.1h.2v1.3h-.2l-.6-1.1v1.1h-.2zM111 185.4l.1 .6h.2M111.1 185.4h-.1M111.1 185.4h.2M111.3 185.4h.1M111.3 185.4v.6M111.3 185.5h1.3l-.1 .5-1.2-.1"/>
<path d="M112.6 185.4v.6h.3v-.6M112.6 185.4h.1M112.6 185.4h.3M112.9 185.4h.1M113.8 196.6h.2l.6 1.1v-1.1h.2v1.3h-.3l-.6-1.1v1.1h-.1zM116 196.6l-.5 1.4zM117 196.7a.51 .51 0 0 1 .8 .2 .51 .51 0 0 0-.7 0 .51 .51 0 0 0 0 .7 .51 .51 0 0 0 .7 0 .63 .63 0 0 1-.9 .1 .63 .63 0 0 1 .1-1zM118.5 196.6h.2l.5 1.3-.4-.4h-.5l-.3 .4zM118.6 196.7l.2 .7h-.5zM119.3 196.6a.74 .74 0 0 1 1.1 .6 .74 .74 0 0 1-1.1 .7zM119.5 196.7a.54 .54 0 0 1 .8 .5 .54 .54 0 0 1-.8 .5zM120.6 190.6h-.3v.6h.3"/>
<path d="M120.6 191.2h.1M120.6 190.6v.6M120.6 191.2h1.3M120.6 190.7h1.3M121.9 191.2h.2M121.9 190.6h.2l.1 .6M121.9 190.6v.6M122.2 191.2h-.1M129.6 180.2h.3l-.1 .6h-.2zM129.9 180.7h1.3M129.9 180.3h1.3M131.2 180.2h.2v.6h-.2z"/>
<path d="M134.2 196.4h.1M134.2 185.4v.6h.3M134.2 195.9v.5M134.3 195.8l-.1 .1M134.3 195.8l.2 .1v.5h-.2M134.3 185.4h-.1M134.3 185.4h.2v.6M134.5 196.4h1.3M134.5 195.9h1.3M134.5 185.9h1.3M134.5 185.5h1.3M135.8 195.8l.3 .1-.1 .5h-.2z"/>
<path d="M135.8 185.4h.3l-.1 .6h-.2zM152.8 191.2h.1M152.8 180.8h.1M152.8 191.2h.2M152.8 180.8h.2M153 190.6h-.2v.6M153 191.2h.1M153 180.2h-.2v.6M153 180.8h.1M153 180.2v.6M153 190.6v.6M153.1 191.2h1.2"/>
<path d="M153.1 180.3h1.2v.5l-1.2-.1M154.3 190.6l-1.2 .1M154.3 190.6v.1M154.3 191.2h.1M154.3 190.7v.5M154.4 191.2h.1M154.4 191.2v-.6h.2v.6M154.4 180.8h.1M154.4 180.8v-.6h.2v.6M154.4 191.2h.2M154.4 180.8h.2M154.6 191.2h.1"/>
<path d="M154.6 180.8h.1M157.4 196.4h.1M157.4 185.4v.6h.3M157.4 195.9v.5M157.5 195.8l-.1 .1M157.5 185.4h-.1M157.5 196.4h.2M157.5 195.8h.2M157.5 185.4h.2M157.7 195.8v.1M157.7 185.4h.1M157.7 196.4h.1"/>
<path d="M157.7 185.4v.6M157.7 195.9v.5M157.7 195.9h1.3l-.1 .5h-1.2M157.7 185.5h1.3l-.1 .5-1.2-.1M159 196.4h.1M159 185.4v.6h.3v-.6M159 195.9v.5M159 195.8v.1M159 185.4h.1M159 196.4h.2M159 195.8h.2M159 185.4h.2"/>
<path d="M159.2 195.8l.1 .1M159.2 185.4h.1M159.3 196.4h-.1M159.3 195.9v.5M174.8 180.3l2 2-.5-.6-.3 .4 .7 .3M174.8 180.3l.6 .5-.6 .8-.7-.3 2.6 1.1M174.9 180.1l-.1 .2M176 191.2h.1M176 186.2h.1M176.1 186.2l1.1-2.6-.3 .7 .5 .1v-.8v2.9M176.1 186.2l.3-.7 1 .2v.8M176.2 190.6h-.2v.6"/>
<path d="M176.2 191.2h-.2M176.2 190.6v.6M176.3 191.2h1.2M176.3 190.7h1.2M176.6 182.7v.2M176.6 182.9h-2.8h.8l.2 .9-.8 .3 2.7-1.1M176.6 182.9h-.7v.4l.8-.3M176.7 182.6l-2.7-1.1 .8 .3-.2 .9h-.8h2.8M176.7 182.6l-.8-.3v.4h.7M176.7 183v.2M176.7 182.4v.2M176.7 183.2l-2.6 1.1 .7-.3 .6 .8-.6 .5 2-2"/>
<path d="M176.7 183.2l-.7 .3 .3 .4 .5-.6M176.8 183.3l.1 .2M176.9 183.5l-2 2 .6-.6 .8 .5-.3 .8M176.9 183.5l-.5 .5 .4 .3 .3-.8-1.1 2.7M177.4 186.5h.2M177.6 191.2h.1M177.6 190.6h.2v.6h-.2M177.6 190.6v.6M178 182.1l.1 .2M178.1 182.3l2-2-.5 .5 .5 .8 .7-.3-2.6 1.1M178.1 182.3l.6-.6 .2 .4-.7 .3M178.2 182.4l.1 .2"/>
<path d="M178.2 183.2l.7 .3-.2 .4-.6-.6 2 2M178.2 183.2l2.6 1.1-.7-.3-.5 .8 .5 .5M178.3 182.6l2.6-1.1-.7 .3 .2 .9h.8M178.3 182.6l.7-.3 .1 .4h-.8M178.3 183l-.1 .2M178.3 182.7v.2M178.3 182.7h2.9M178.3 182.9h2.9M178.3 182.9h.8l-.1 .4-.7-.3M178.8 186.2l-1.1-2.6 .3 .7-.4 .1v-.8v2.9M178.8 186.2l-.3-.7-.9 .2v.8M179 186.2h-.2"/>
<path d="M180 185.5l-2-2 .6 .5a.42 .42 0 0 1-.6 .1 .42 .42 0 0 1-.1-.6l1.1 2.7M180 185.5a.68 .68 0 0 0-.7-.5 .68 .68 0 0 0-.6 .6l.3 .6M180.1 185.3l-.1 .2M180.6 196.4h.1M180.6 180.8h.1M180.6 180.8v-.6h.3v.6M180.6 195.9v.5M180.6 195.8v.1M180.6 196.4h.2M180.6 195.8h.2M180.6 180.8h.2M180.8 195.8l.1 .1"/>
<path d="M180.9 196.4h-.1M180.9 180.8h-.1M180.9 195.9v.5M181.2 182.7v.2M181.2 182.9h-.8l-.2 .9 .7 .3-2.6-1.1M182.1 191a1.33 1.33 0 0 0 .9 1.8M182.2 195.9h-1.3l.1 .5h1.2M182.2 180.3h-1.3l.1 .5 1.2-.1M182.2 196.4h.1M182.2 180.8h.1M182.2 180.2h.2l.1 .6M182.2 180.2v.6"/>
<path d="M182.2 195.9v.5M182.2 195.8v.1M182.2 196.4h.2M182.2 195.8h.2M182.2 180.8h.2M182.4 195.8l.1 .1M182.5 196.4h-.1M182.5 180.8h-.1M182.5 195.9v.5M185.3 185.4v.6h.2v-.6M185.3 185.4h.1M185.3 185.4h.2"/>
<path d="M185.5 185.4h.1M186.8 185.5h-1.3l.1 .5 1.2-.1M186.8 185.4v.6M186.9 185.4h-.1M186.9 185.4h.2M187.1 185.4h.1M187.1 185.4v.6h-.3"/>
<circle cx="47" cy="85.4" r="1.34"/>
<circle cx="47" cy="85.4" r=".81"/>
<circle cx="47" cy="85.4" r=".76"/>
<circle cx="87.6" cy="99.9" r="1.34"/>
<circle cx="87.6" cy="99.9" r=".81"/>
<circle cx="87.6" cy="99.9" r=".76"/>
<circle cx="116.6" cy="92.9" r="2.39"/>
<circle cx="116.6" cy="92.9" r="2.21"/>
<circle cx="126.4" cy="92.9" r="2.39"/>
<circle cx="126.4" cy="92.9" r="2.21"/>
<circle cx="134" cy="97" r="1.34"/>
<circle cx="134" cy="97" r=".81"/>
<circle cx="134" cy="97" r=".76"/>
<circle cx="136.9" cy="92.9" r="2.39"/>
<circle cx="136.9" cy="92.9" r="2.21"/>
<circle cx="147.3" cy="92.9" r="2.39"/>
<circle cx="147.3" cy="92.9" r="2.21"/>
<circle cx="157.8" cy="92.9" r="2.39"/>
<circle cx="157.8" cy="92.9" r="2.21"/>
<circle cx="167.6" cy="92.9" r="2.39"/>
<circle cx="167.6" cy="92.9" r="2.21"/>
<circle cx="183.3" cy="93.5" r="2.39"/>
<circle cx="183.3" cy="93.5" r="2.21"/>
<circle cx="183.3" cy="84.2" r="1.34"/>
<circle cx="183.3" cy="84.2" r=".81"/>
<circle cx="183.3" cy="84.2" r=".76"/>
<circle cx="192.5" cy="94.7" r="2.39"/>
<circle cx="192.5" cy="82.5" r="2.39"/>
<circle cx="192.5" cy="94.7" r="2.21"/>
<circle cx="192.5" cy="82.5" r="2.21"/>
<circle cx="141.9" cy="104" r=".09"/>
<circle cx="142.2" cy="102.5" r=".09"/>
<circle cx="142.2" cy="105.4" r=".09"/>
<circle cx="143" cy="106.6" r=".09"/>
<circle cx="145" cy="103.4" r=".09"/>
<circle cx="145.3" cy="103.2" r=".09"/>
<circle cx="145.3" cy="104.7" r=".09"/>
<circle cx="145.6" cy="104.8" r=".09"/>
<circle cx="145.6" cy="103.1" r=".09"/>
<circle cx="145.9" cy="103.2" r=".09"/>
<circle cx="145.9" cy="104.7" r=".09"/>
<circle cx="146.2" cy="104.5" r=".09"/>
<circle cx="148.2" cy="101.3" r=".09"/>
<circle cx="149" cy="105.4" r=".09"/>
<circle cx="149" cy="102.5" r=".09"/>
<circle cx="159.3" cy="104" r=".09"/>
<circle cx="159.6" cy="105.4" r=".09"/>
<circle cx="159.6" cy="102.5" r=".09"/>
<circle cx="160.4" cy="106.6" r=".09"/>
<circle cx="162.4" cy="103.4" r=".09"/>
<circle cx="162.7" cy="103.2" r=".09"/>
<circle cx="162.7" cy="104.7" r=".09"/>
<circle cx="163" cy="104.8" r=".09"/>
<circle cx="163" cy="103.1" r=".09"/>
<circle cx="163.3" cy="103.2" r=".09"/>
<circle cx="163.3" cy="104.7" r=".09"/>
<circle cx="163.6" cy="104.5" r=".09"/>
<circle cx="165.6" cy="101.3" r=".09"/>
<circle cx="166.4" cy="105.4" r=".09"/>
<circle cx="166.4" cy="102.5" r=".09"/>
<circle cx="171.1" cy="111.5" r="2.39"/>
<circle cx="171.1" cy="111.5" r="2.21"/>
<circle cx="184.4" cy="114.4" r="2.39"/>
<circle cx="184.4" cy="114.4" r="2.21"/>
<circle cx="192.5" cy="107.4" r="2.39"/>
<circle cx="192.5" cy="107.4" r="2.21"/>
<circle cx="82.4" cy="133.5" r="1.05"/>
<circle cx="113.7" cy="133.5" r="1.05"/>
<circle cx="129.9" cy="133.5" r="1.05"/>
<circle cx="161.2" cy="133.5" r="1.05"/>
<circle cx="171.1" cy="129.5" r="2.39"/>
<circle cx="171.1" cy="129.5" r="2.21"/>
<circle cx="173.8" cy="123.7" r=".09"/>
<circle cx="174.1" cy="122.3" r=".09"/>
<circle cx="174.1" cy="125.1" r=".09"/>
<circle cx="174.9" cy="126.3" r=".09"/>
<circle cx="176.9" cy="123.1" r=".09"/>
<circle cx="177.2" cy="124.4" r=".09"/>
<circle cx="177.2" cy="122.9" r=".09"/>
<circle cx="177.5" cy="124.5" r=".09"/>
<circle cx="177.5" cy="122.8" r=".09"/>
<circle cx="177.8" cy="124.4" r=".09"/>
<circle cx="177.8" cy="122.9" r=".09"/>
<circle cx="178.1" cy="124.3" r=".09"/>
<circle cx="180.1" cy="121.1" r=".09"/>
<circle cx="180.9" cy="122.3" r=".09"/>
<circle cx="180.9" cy="125.1" r=".09"/>
<circle cx="184.4" cy="136.4" r="2.39"/>
<circle cx="184.4" cy="136.4" r="2.21"/>
<circle cx="192.5" cy="132.9" r="2.39"/>
<circle cx="192.5" cy="120.2" r="2.39"/>
<circle cx="192.5" cy="132.9" r="2.21"/>
<circle cx="192.5" cy="120.2" r="2.21"/>
<circle cx="194.9" cy="126" r="1.34"/>
<circle cx="194.9" cy="126" r=".81"/>
<circle cx="194.9" cy="126" r=".76"/>
<circle cx="90.9" cy="157.9" r=".49"/>
<circle cx="90.9" cy="157.9" r=".38"/>
<circle cx="141.3" cy="156.2" r=".49"/>
<circle cx="141.4" cy="156.2" r=".38"/>
<circle cx="173.8" cy="143.4" r=".09"/>
<circle cx="174.1" cy="144.8" r=".09"/>
<circle cx="174.1" cy="142" r=".09"/>
<circle cx="174.9" cy="146" r=".09"/>
<circle cx="176.9" cy="142.8" r=".09"/>
<circle cx="177.2" cy="144.2" r=".09"/>
<circle cx="177.2" cy="142.6" r=".09"/>
<circle cx="177.5" cy="142.5" r=".09"/>
<circle cx="177.5" cy="144.2" r=".09"/>
<circle cx="177.8" cy="142.6" r=".09"/>
<circle cx="177.8" cy="144.2" r=".09"/>
<circle cx="178.1" cy="144" r=".09"/>
<circle cx="180.1" cy="140.8" r=".09"/>
<circle cx="180.9" cy="144.8" r=".09"/>
<circle cx="180.9" cy="142" r=".09"/>
<circle cx="184.4" cy="156.1" r="2.39"/>
<circle cx="184.4" cy="156.1" r="2.21"/>
<circle cx="192.5" cy="145.7" r="2.39"/>
<circle cx="192.5" cy="158.5" r="2.39"/>
<circle cx="192.5" cy="145.7" r="2.21"/>
<circle cx="192.5" cy="158.5" r="2.21"/>
<circle cx="82.4" cy="164.8" r="1.05"/>
<circle cx="113.7" cy="164.8" r="1.05"/>
<circle cx="129.9" cy="164.8" r="1.05"/>
<circle cx="161.2" cy="164.8" r="1.05"/>
<circle cx="173.8" cy="163.1" r=".09"/>
<circle cx="174.1" cy="161.7" r=".09"/>
<circle cx="174.1" cy="164.5" r=".09"/>
<circle cx="174.9" cy="165.7" r=".09"/>
<circle cx="176.9" cy="162.5" r=".09"/>
<circle cx="177.2" cy="162.3" r=".09"/>
<circle cx="177.2" cy="163.9" r=".09"/>
<circle cx="177.5" cy="163.9" r=".09"/>
<circle cx="177.5" cy="162.2" r=".09"/>
<circle cx="177.8" cy="162.3" r=".09"/>
<circle cx="177.8" cy="163.9" r=".09"/>
<circle cx="178.1" cy="163.7" r=".09"/>
<circle cx="180.1" cy="160.5" r=".09"/>
<circle cx="180.9" cy="161.7" r=".09"/>
<circle cx="180.9" cy="164.5" r=".09"/>
<circle cx="184.4" cy="175.8" r="2.39"/>
<circle cx="184.4" cy="175.8" r="2.21"/>
<circle cx="192.5" cy="171.2" r="2.39"/>
<circle cx="192.5" cy="171.2" r="2.21"/>
<circle cx="47" cy="191.5" r="1.34"/>
<circle cx="47" cy="191.5" r=".81"/>
<circle cx="47" cy="191.5" r=".76"/>
<circle cx="87.6" cy="191.5" r="1.34"/>
<circle cx="87.6" cy="191.5" r=".81"/>
<circle cx="87.6" cy="191.5" r=".76"/>
<circle cx="112.9" cy="197.2" r=".65"/>
<circle cx="112.9" cy="197.2" r=".5"/>
<circle cx="128.2" cy="191.5" r="1.34"/>
<circle cx="128.2" cy="191.5" r=".81"/>
<circle cx="128.2" cy="191.5" r=".76"/>
<circle cx="173.8" cy="182.8" r=".09"/>
<circle cx="174.1" cy="181.4" r=".09"/>
<circle cx="174.1" cy="184.2" r=".09"/>
<circle cx="174.9" cy="185.4" r=".09"/>
<circle cx="176.9" cy="182.2" r=".09"/>
<circle cx="177.2" cy="183.6" r=".09"/>
<circle cx="177.2" cy="182" r=".09"/>
<circle cx="177.5" cy="182" r=".09"/>
<circle cx="177.5" cy="183.6" r=".09"/>
<circle cx="177.8" cy="183.6" r=".09"/>
<circle cx="177.8" cy="182" r=".09"/>
<circle cx="178.1" cy="183.4" r=".09"/>
<circle cx="180.1" cy="180.2" r=".09"/>
<circle cx="180.9" cy="181.4" r=".09"/>
<circle cx="180.9" cy="184.2" r=".09"/>
<circle cx="184.4" cy="190.9" r="2.39"/>
<circle cx="184.4" cy="190.9" r="2.21"/>
<circle cx="192.5" cy="184" r="2.39"/>
<circle cx="192.5" cy="184" r="2.21"/>
</g>
<path d="M40.1 137v-83h158.8v83" fill="none" stroke="#504e49" stroke-width=".3"/>
<g fill="#504e49">
<path d="M40.1 54l2-.5v1z"/>
<path d="M196.9 53.5l2 .5-2 .5z"/>
</g>
<path d="M119.5 71.5h-92.5v131h92.5" fill="none" stroke="#504e49" stroke-width=".3"/>
<g fill="#504e49">
<path d="M27 71.5l.5 2h-1z"/>
<path d="M26.5 200.5h1l-.5 2z"/>
</g>
<g fill="none" stroke="#141413" stroke-width=".3">
<path d="M237.3 72l.9-.5h31.9v18.5h82.3v-18.5h42.4l.7 .2 .4 .9v128.8l-.2 .6-.9 .5h-156.6l-.7-.2-.4-.9v-128.8zM358.6 141.4h7.4v6.3h-7.4zM358.6 159.9h7.4v6.3h-7.4zM322 173.9h7.5v6.3h-7.5zM340.6 173.9h7.5v6.3h-7.5zM252.3 190.9h.1M252.5 190.8v.3l-.2-.2"/>
<circle cx="252.7" cy="84.2" r=".76"/>
<circle cx="302" cy="97" r=".76"/>
<circle cx="348.4" cy="99.9" r=".76"/>
<circle cx="389" cy="85.4" r=".76"/>
<circle cx="241.1" cy="126" r=".76"/>
<circle cx="274.8" cy="133.5" r="1.05"/>
<circle cx="306.1" cy="133.5" r="1.05"/>
<circle cx="322.3" cy="133.5" r="1.05"/>
<circle cx="353.6" cy="133.5" r="1.05"/>
<circle cx="274.8" cy="164.8" r="1.05"/>
<circle cx="306.1" cy="164.8" r="1.05"/>
<circle cx="322.3" cy="164.8" r="1.05"/>
<circle cx="353.6" cy="164.8" r="1.05"/>
<circle cx="252.7" cy="191.5" r=".76"/>
<circle cx="307.8" cy="191.5" r=".76"/>
<circle cx="348.4" cy="191.5" r=".76"/>
<circle cx="389" cy="191.5" r=".76"/>
</g>
<path d="M12 269.3h396zM12 269h396v.3h-396z" fill-rule="evenodd" fill="#504e49"/>
<text font-size="7.8" fill="#141413" x="12" y="24.7">原版 Xenon 双面主板与器件布局</text>
<text font-size="3.5" fill="#141413" x="12" y="274.9">Microsoft Xbox 360 · 原版结构学习图册</text>
<g font-size="3.2" fill="#1b365d">
<text x="12" y="15.3">Premium 20 GB / Xenon · 原版无线手柄与北美配套附件</text>
<text x="376.1" y="15.3">Xbox360-DWG-07 / 12</text>
<text x="114.9" y="52.4">≈ 274</text>
<text x="15.8" y="137">≈ 226</text>
</g>
<g font-size="3.2" fill="#504e49">
<text x="12" y="30.9">原版 Xenon 实机照片指导 CPU、GPU / eDRAM、双面内存、南桥与 ANA 布局。芯片、被动器件、插座及焊点是非功能性学习几何，不复现制造电路或精确封装图。</text>
<text x="198.7" y="274.5">单位 mm · 比例见各视图</text>
<text x="317.6" y="274.5">图号 Xbox360-DWG-07</text>
<text x="12" y="279.3">全部尺寸为本模型近似值 · 内部为布局示意</text>
<text x="198.7" y="278.8">CAD Study · 2026-10-09</text>
<text x="317.6" y="278.8">第 7 / 12 页 · A3</text>
</g>
<g font-size="3.2" fill="#141413">
<text x="95" y="244">主板上面器件与电源调节 · 0.580:1</text>
<text x="292.5" y="244">背面内存、焊点与安装孔 · 0.580:1</text>
<text x="12" y="253.3">原版 Xenon 实机照片指导 CPU、GPU / eDRAM、双面内存、南桥与 ANA 布局。 图中尺寸单位统一为 mm，数字对应当前模型的几何和坐标。全部尺寸均为本模型学习近似值，不能用作制造公差或真实电子规格。</text>
<text x="12" y="258.6">芯片、被动器件、插座及焊点是非功能性学习几何，不复现制造电路或精确封装图。 爆炸位移用于区分装配层，缩放视图不会改变尺寸数字。每个零件编号都可在组件清单中检索，重新修改模型后应同步重建这些图纸。</text>
</g>
</svg>
